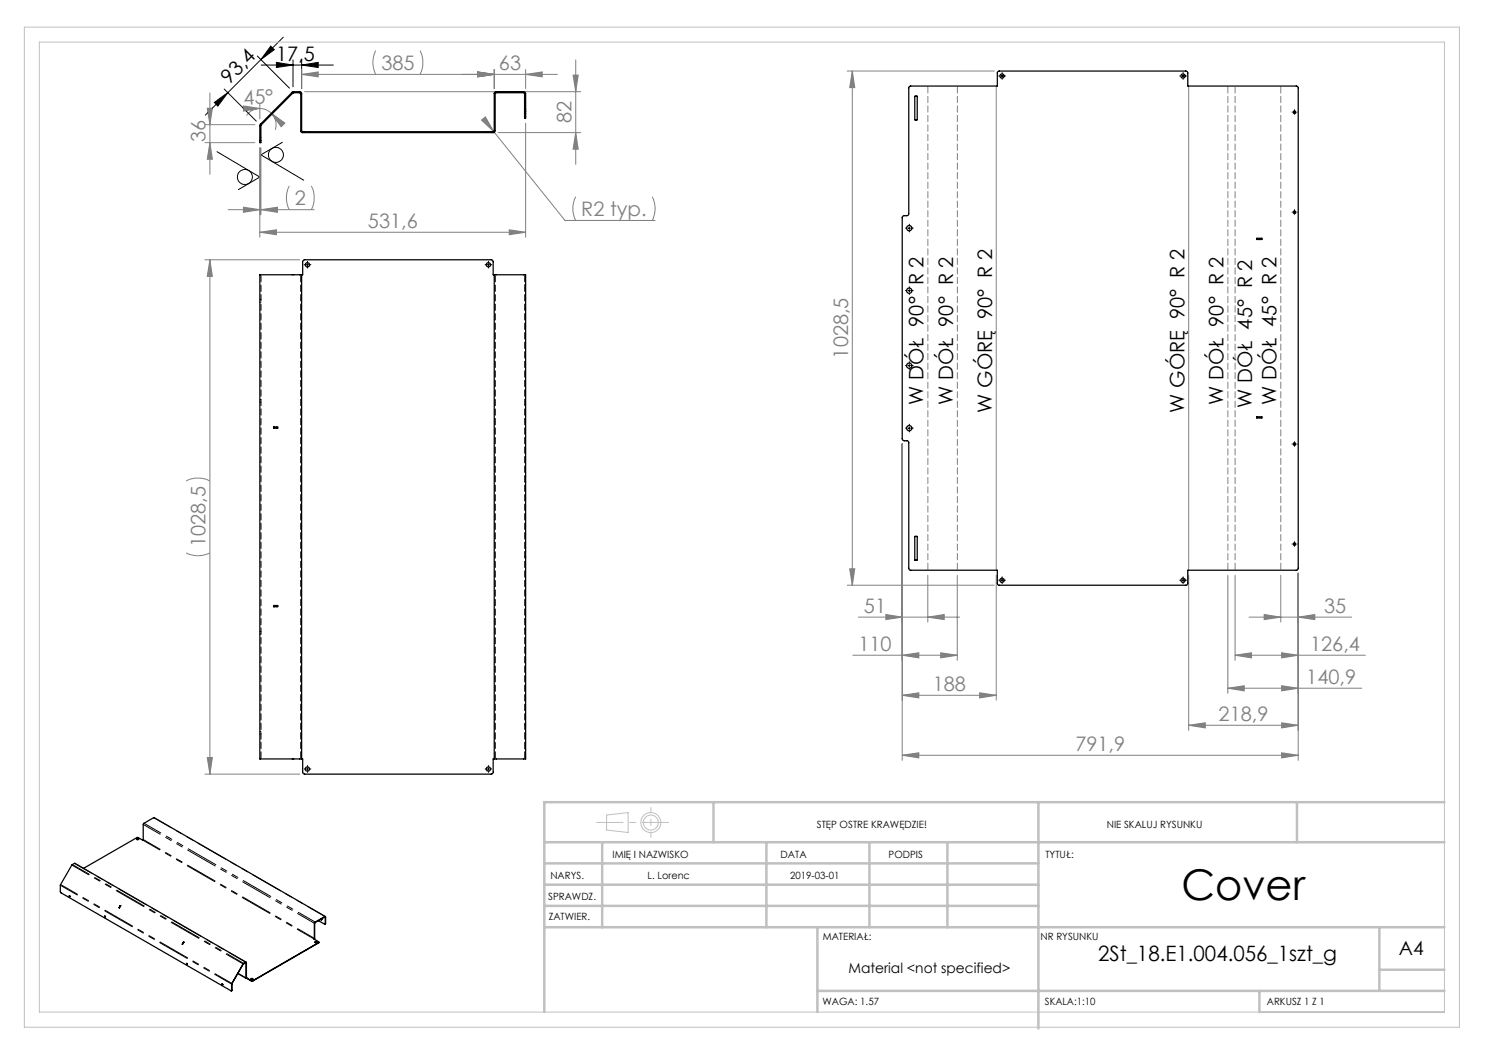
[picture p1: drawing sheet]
<svg xmlns="http://www.w3.org/2000/svg" width="297mm" height="210mm" viewBox="0 0 297 210" stroke-linecap="round" stroke-linejoin="round" font-family="sans-serif">
<g fill="none" stroke="#000" stroke-width=".2">
<path d="M44.8 17.8l6.5 6.4M51.5 11.2l6.4 6.4M52.2 11.9l-11.1 11.1M52.2 13h14.5M54.2 9.2l.7 .7-2.7 2zM55.3 12.5l3.3 .5-3.3 .5zM56.7 7.4l-4.5 4.5M58.6 12v5.3M60.3 12v5.7M60.3 13l3.3-.5v1zM200.2 15.2h.5M200.4 14.9v.5"/>
<path d="M236.4 15.2h.5M236.6 14.9v.5M42.9 20.5l2.7-2-2 2.7zM43.4 30.3l8.6 5.1-4.3 2.5M56.5 28.5l-4.3 2.5 8.5 5M258.7 22.5h.5M258.9 22.2v.5M61.2 52.9h.5M61.5 52.7v.5M97.4 52.9h.5M97.7 52.7v.5M181.6 58.1h.5"/>
<path d="M181.6 45.6h.5M181.9 45.4v.5M181.9 57.9v.5M258.7 42.4h.5M258.9 42.2v.5M181.6 73.1h.5M181.9 72.9v.5M181.6 85.6h.5M181.9 85.4v.5M258.7 88.8h.5M258.9 88.6v.5M200.2 116.1h.5"/>
<path d="M200.4 115.8v.5M236.4 116.1h.5M236.6 115.8v.5M258.7 108.8h.5M258.9 108.6v.5M61.2 153.8h.5M61.5 153.6v.4M97.4 153.8h.5M97.7 153.6v.4"/>
<circle cx="49" cy="35.4" r="1.51"/>
<circle cx="55.2" cy="31" r="1.51"/>
</g>
<g fill="none" stroke="#808080" stroke-width=".2">
<path d="M42 18.6v16.3M60.3 14.9l3.3-.5v1zM60.3 14.9h51.2M60.3 13.9v3.8M60.9 18.3h55.2M75.1 10.1l-.1 .3a5.3 5.3 0 0 0 .1 4.5M84 10.1a5.6 5.6 0 0 1 0 4.8M95.5 14.4l3.3 .5-3.3 .5zM98.8 13.9v3.8M105.1 14.9l3.3-.5v1zM105.1 13.9v3.8M114.6 15h1l-.5 3.3z"/>
<path d="M115.1 12v20.9M169.4 14.2h29.5M170.5 14.2l.5 3.3h-1.1zM170.5 14.2v102.8M199.2 17.2v96.8M237.7 17.2v96.8M41 24.9h10M41 28.5h10M41.5 21.7h1l-.5 3.2zM42 28.5l.5 3.3h-1zM48.7 21.2l3.3 .5-3.3 .5zM52 29.6v17.8"/>
<path d="M52 21.7a3.3 3.3 0 0 1 2.3 .9M52 21.7a3.3 3.3 0 0 0-2.7 1.4M52 20.7v3.1M52.2 29.6v13.4M54.3 22.6l2.7 2-.8 .8zM54.3 22.6a3.2 3.2 0 0 1 .8 3.4M57.9 37.2a5.3 5.3 0 0 0 0 4.7M62.3 37.2a5.3 5.3 0 0 1 0 4.7M96.3 24l.8-.6 1.6 2.9zM98.6 26.1l.1 .2M98.7 26.3l14.3 17.8h18M99.6 26.5h16.5"/>
<path d="M105.1 24.7v22.7M115.1 39.3a5.3 5.3 0 0 0 0 4.8M115.1 26.5l.5 3.3h-1zM130.5 39.3l.1 .3a5.3 5.3 0 0 1-.1 4.5M41 52h18.9M42 52l.5 3.3h-1zM42 52v102.8M45.6 41.9h17.2M48.7 41.4l3.3 .5-3.3 .6zM52 46.5l3.3-.5v.9zM52 46.5h53.1M52.2 41.9l3.3-.5v1.1z"/>
<path d="M101.8 46l3.3 .5-3.3 .4zM37.2 96.2a5.3 5.3 0 0 1 4.8 0M180.4 88.8v63.3M37.2 110.6l.3 .1a5.3 5.3 0 0 0 4.5-.1M169.4 117h29.5M169.9 113.8h1.1l-.5 3.2zM185.6 115.1v9.3M191.5 115.1v17M199.2 115.1v24.9M237.7 115.1v31M245.6 115.1v23.6M247 115.1v17"/>
<path d="M256.2 115.1v9.3M259.6 114.6v37.5M170.6 131h20.9M171.7 123.4h20.2M177.2 122.9l3.2 .5-3.2 .5zM180.4 131l3.4-.4v1zM180.4 139.1l3.4-.5v1zM180.4 139.1h18.8M185.6 123.4l3.2-.5v1zM188.1 130.6l3.4 .4-3.4 .6zM195.9 138.6l3.3 .5-3.3 .5zM245.6 137.6l3.2-.4v1z"/>
<path d="M245.6 137.6h26.7M247 131l3.3-.4v1zM247 131h26.1M249.8 123.4h20.5M252.8 122.9l3.4 .5-3.4 .5zM256.3 130.6l3.3 .4-3.3 .6zM256.3 137.2l3.3 .4-3.3 .6zM259.6 123.4l3.4-.5v1zM41 154.8h18.9M41.5 151.5h1l-.5 3.3zM180.4 151.1l3.4-.5v1zM180.4 151.1h79.2"/>
<path d="M237.7 145.1l3.4-.5v1zM237.7 145.1h21.9M256.3 150.6l3.3 .5-3.3 .5zM256.3 144.6l3.3 .5-3.3 .5z"/>
</g>
<g fill="none" stroke="#c0c0c0" stroke-width=".2">
<path d="M4.9 5.4h287v200h-287zM7.9 8.4h281v194h-281zM121.3 163l4.3-.5v4l-4.3-.5z"/>
<circle cx="130.2" cy="164.5" r="2"/>
<circle cx="130.2" cy="164.5" r="1.49"/>
</g>
<g fill="none" stroke="#000" stroke-width=".2" stroke-dasharray="15.2 1.3 1.3 1.3">
<path d="M199.9 15.2h-.2M200.4 14.7v-.2M200.4 15.7v.2M200.9 15.2h.2M236.1 15.2h-.2M236.6 14.7v-.2M236.6 15.7v.2M237.1 15.2h.2M258.4 22.4h.1M258.9 21.9h.1M258.9 22.9h.1M259.4 22.4h.1"/>
<path d="M61 52.9h-.2M61.5 52.4v-.1M61.5 53.4v.2M62 52.9h.2M97.2 52.9h-.2M97.7 52.4v-.1M97.7 53.4v.2M98.2 52.9h.2M181.4 58.1h-.3M181.4 45.6h-.3M181.9 57.6v-.3M181.9 58.6v.3"/>
<path d="M181.9 45.1v-.3M181.9 46.1v.3M182.4 58.1h.2M182.4 45.6h.2M258.4 42.4h.1M258.9 41.9h.1M258.9 42.9h.1M259.4 42.4h.1M181.4 73.1h-.3M181.9 72.6v-.3M181.9 73.6v.3M182.4 73.1h.2"/>
<path d="M181.4 85.6h-.3M181.9 85.1v-.3M181.9 86.1v.3M182.4 85.6h.2M258.4 88.8h.1M258.9 88.3h.1M258.9 89.3h.1M259.4 88.8h.1M199.9 116h-.2M200.4 115.5v-.1M200.4 116.5v.2M200.9 116h.2"/>
<path d="M236.1 116h-.2M236.6 115.5v-.1M236.6 116.5v.2M237.1 116h.2M258.4 108.8h.1M258.9 108.3h.1M258.9 109.3h.1M259.4 108.8h.1M61 153.8h-.2M61.5 153.3v-.2M61.5 154.3v.2M62 153.8h.2"/>
<path d="M97.2 153.8h-.2M97.7 153.3v-.2M97.7 154.3v.2M98.2 153.8h.2"/>
</g>
<path d="M185.6 17.2v96.8M191.5 17.2v96.8M245.6 114v-96.8M247 114v-96.8M256.2 114v-96.8" fill="none" stroke="#808080" stroke-width=".2" stroke-dasharray="1.3 .6" stroke-dashoffset="-.2"/>
<path d="M133.7 164.5h-14.4" fill="none" stroke="#c0c0c0" stroke-width=".2" stroke-dasharray="15.2 1.3 1.3 1.3" stroke-dashoffset="10"/>
<path d="M130.2 161.5v6" fill="none" stroke="#c0c0c0" stroke-width=".2" stroke-dasharray="15.2 1.3 1.3 1.3" stroke-dashoffset="14.1"/>
<path d="M58.7 18.5l-.1-.2M58.8 18.3h-.5M52 25.1v-.3M52.2 25l-.2-.1" fill="none" stroke="#c0c0c0" stroke-width=".2" stroke-dasharray="15.2 1.3 1.3 1.3"/>
<g fill="none" stroke="#c0c0c0" stroke-width=".5">
<path d="M108.9 176.9h98.8M108.9 172.7h98.8M108.9 168.4h180M120.4 168.4v17M142.7 160.4v8M153.3 168.4v17M173.9 168.4v17M189.5 168.4v17M207.7 160.4v45.3M259.4 160.4v8M288.9 160.4h-180v42M108.9 181.2h98.8"/>
<path d="M108.9 185.4h180M163.5 198.2h125.4M163.5 185.4v17M251.9 198.2v4.2M275.9 185.4v12.8M275.9 193.9h13"/>
</g>
<g fill="#000">
<path d="M42.9 20.5l2.7-2-2 2.7zM54.2 9.2l.7 .7-2.7 2z"/>
<path d="M55.3 12.5l3.3 .5-3.3 .5zM60.3 13l3.3-.5v1z"/>
</g>
<g fill="#808080">
<path d="M54.3 22.6l2.7 2-.8 .8zM48.7 21.2l3.3 .5-3.3 .5z"/>
<path d="M41.5 21.7h1l-.5 3.2zM42 28.5l.5 3.3h-1z"/>
<path d="M52.2 41.9l3.3-.5v1.1zM48.7 41.4l3.3 .5-3.3 .6z"/>
<path d="M256.3 130.6l3.3 .4-3.3 .6zM247 131l3.3-.4v1z"/>
<path d="M177.2 122.9l3.2 .5-3.2 .5zM185.6 123.4l3.2-.5v1zM180.4 131l3.4-.4v1zM188.1 130.6l3.4 .4-3.4 .6zM180.4 139.1l3.4-.5v1zM195.9 138.6l3.3 .5-3.3 .5zM180.4 151.1l3.4-.5v1zM256.3 150.6l3.3 .5-3.3 .5zM252.8 122.9l3.4 .5-3.4 .5zM259.6 123.4l3.4-.5v1zM245.6 137.6l3.2-.4v1zM256.3 137.2l3.3 .4-3.3 .6zM237.7 145.1l3.4-.5v1zM256.3 144.6l3.3 .5-3.3 .5zM96.3 24l2.4 2.3-1.6-2.9z"/>
<path d="M52 46.5l3.3-.5v.9zM101.8 46l3.3 .5-3.3 .4z"/>
<path d="M169.9 113.8h1.1l-.5 3.2zM170.5 14.2l.5 3.3h-1.1zM115.1 26.5l.5 3.3h-1zM114.6 15h1l-.5 3.3zM41.5 151.5h1l-.5 3.3zM42 52l.5 3.3h-1z"/>
<path d="M95.5 14.4l3.3 .5-3.3 .5zM105.1 14.9l3.3-.5v1zM60.3 14.9l3.3-.5v1zM95.5 14.4l3.3 .5-3.3 .5z"/>
</g>
<g fill="none" stroke="#000" stroke-width=".25">
<path d="M181.9 17.3l.2-.1h17.4v-2.7l.3-.3h37.4l.4 .3v2.7h21.7l.2 .1 .1 .2v96.2l-.1 .3h-21.9v2.7l-.3 .3h-37.6l-.2-.3v-2.7h-17.5l-.1-.1-.1-.2v-25.2l-.2-.3-.9-.1-.3-.3v-44.3l.4-.4h.6l.4-.3v-25.3zM183 19.2l.4 .1v4.7l-.4-.1zM60.5 26.3h38.1M60.5 26.5h38.1M60.5 26.3l-.2-.1v-7.5l-.3-.4h-1.4l-6.6 6.6v3.6h.2v-3.5l6.5-6.5h1.3l.1 .2v7.6l.4 .2M60.5 26.3v.2M98.6 26.3v.2M104.9 22.3v-3.7h-5.8l-.1 7.6-.2 .3h-.2M104.9 22.3v1.3h.2v-1.3M104.9 22.3h.2M105.1 22.3v-3.6l-.1-.3-.2-.1h-5.6l-.2 .1-.2 .2v7.5l-.2 .2M60.3 55h-8.3v96.8h8.3"/>
<path d="M60.3 55h.2v-2.7l.4-.3h37.4l.3 .3v2.7h.2M60.3 55v96.8M98.8 55h6.3v96.8h-6.3M98.8 55v96.8M251.4 47.7h1v.2h-1zM54.7 85.4h.7v.2h-.7zM54.9 85.4v.2M251.4 83.4h1v.2h-1zM183 107.3h.4v4.8l-.4-.1zM54.7 121.1h.7v.2h-.7zM54.9 121.1v.2M60.3 151.8h.2v2.7l.4 .3h37.3l.4-.3v-2.7h.2"/>
<path d="M13.9 179.1l.1 .2M16.7 173.7l10.7-6.2 1.2 .6v-3.3l2.2-1.3 34.3 19.8M27.3 167.9h.4M27.3 167.8l.4-.1v.2h-.3zM21 183.2l.1 .2zM21 183.2l.1 .2M24.1 181.1l-.2 .5 .2-.5M24.1 181.1h.1M24.1 181.2h.1M24.1 181.1l-.3 .5M36.7 188.4l-.2 .5M36.7 188.4h.1"/>
<path d="M36.7 188.4l.1 .1M37.4 192.7l.1 .2M44.5 196.7l.1 .2M47.6 194.7l1.6 1M49.2 192.4l-34.2-19.7-.6 .3-2.3 4v1.4l.1 .2 34 19.6 .1-.1v-1.4l2.3-4 .5-.3 .2 .1 .1 3.1M49.4 195.7h-.2l-.1-3.2-.5 .3-2.2 3.9-.1 1.5M49.4 195.6v.1M50.2 195.9h.4M63 188.4h.4M63.7 184.1l1.3 .7v-1.4l-2.1 1.2v3.2M63.8 188.4l-.1 .2-13.1 7.6h-.3l-.9-.5M64.1 183.9l.2 .1"/>
<path d="M64.2 183.8l.1 .1M64.3 183.8h.1M64.3 184h.1M64.3 183.8v.2M65 184.8l.1-.1v-1.4l-2.1 1.1-.1 .2-.1 3.2 1 .7-13.2 7.6-.3 .1-.9-.6"/>
<circle cx="200.4" cy="15.2" r=".43"/>
<circle cx="236.6" cy="15.2" r=".43"/>
<circle cx="258.9" cy="22.4" r=".26"/>
<circle cx="61.5" cy="53" r=".43"/>
<circle cx="97.7" cy="53" r=".43"/>
<circle cx="181.9" cy="45.6" r=".54"/>
<circle cx="181.9" cy="58.1" r=".54"/>
<circle cx="258.9" cy="42.4" r=".26"/>
<circle cx="181.9" cy="73.1" r=".54"/>
<circle cx="181.9" cy="85.6" r=".54"/>
<circle cx="258.9" cy="88.8" r=".25"/>
<circle cx="200.4" cy="116.1" r=".43"/>
<circle cx="236.6" cy="116.1" r=".43"/>
<circle cx="258.9" cy="108.8" r=".25"/>
<circle cx="61.5" cy="153.8" r=".43"/>
<circle cx="97.7" cy="153.8" r=".43"/>
<circle cx="13.9" cy="179.2" r=".11"/>
<circle cx="37.4" cy="192.8" r=".1"/>
<circle cx="44.5" cy="196.8" r=".11"/>
<circle cx="50.4" cy="195.8" r=".18"/>
<circle cx="63.2" cy="188.5" r=".18"/>
</g>
<g fill="none" stroke="#000" stroke-width=".2" stroke-dasharray="6.3 1.3 1.3 1.3 1.3 1.3">
<path d="M46.3 198.1l.1-.1M46.4 196.8h-.1M46.4 196.7h.1M48.7 192.8h-.1M48.7 192.8v-.1M49.1 192.5v-.1M49.1 192.5l.1 .1M49.2 192.6l.1-.1M49.2 195.6l-1.6-.9M49.3 195.5l-.1 .1M49.4 195.6l-.1-.1M50.3 196.2v-.1"/>
<path d="M50.6 196.1v.1M62.9 187.7l.1-.1M63 184.6l-.1 .1M63 184.5v-.1M63.7 188.6v-.1M64.3 184v-.1M65 183.4v-.1M65 183.4h.1M65.1 183.4h.1M65.1 184.7h.1"/>
</g>
<path d="M12.1 177.1l34.2 19.7M12.1 176.9l34.3 19.8M14.4 173l34.2 19.8M14.5 172.9l34.2 19.8M14.9 172.7l34.2 19.7M28.6 168l34.2 19.8M62.9 184.7l-34.2-19.8M62.9 187.7l-34.2-19.8M63 184.4l-34.2-19.8M65 183.3l-34.3-19.8" fill="none" stroke="#000" stroke-width=".2" stroke-dasharray="6.3 1.3 1.3 1.3 1.3 1.3" stroke-dashoffset="2.5"/>
<g fill="none" stroke="#000" stroke-width=".2" stroke-dasharray="1.3 .6">
<path d="M52 28h.2M52.2 27.5h-.2M54.7 22.2l.2 .1M55.4 21.5l.2 .1M61.1 26.3v.2M61.9 26.5v-.2M97.3 26.3v.2M98.1 26.5v-.2M104.9 21.1h.2M104.9 22.7h.2M105.1 20.6h-.2M105.1 21.7h-.2"/>
<path d="M52.2 59.9h-.2M105.1 56.9h-.2M52 60.4h.2M52.2 79.9h-.2M104.9 61.7h.2M52 80.4h.2M55.4 85.6h.2M55.4 85.4h.2M55.6 85.4v.2M104.9 80.9h.2M104.9 83.9h.2M104.9 96.4h.2"/>
<path d="M105.1 82.8h-.2M105.1 95.3h-.2M104.9 111.4h.2M105.1 110.3h-.2M52 126.8h.2M52.2 126.3h-.2M55.4 121.3h.2M55.4 121.1h.2M55.6 121.1v.2M104.9 123.9h.2M105.1 125.9h-.2M105.1 122.8h-.2"/>
<path d="M52 146.8h.2M52.2 146.3h-.2M104.9 149.8h.2M105.1 145h-.2"/>
</g>
<path d="M60.1 54.9v96.9M104.9 54.9v96.9M52.2 151.8v-96.9M99 151.8v-96.9" fill="none" stroke="#000" stroke-width=".2" stroke-dasharray="1.3 .6" stroke-dashoffset="-.2"/>
<text font-size="8.5" x="236.3" y="179.9">Cover</text>
<text font-size="4.2" x="219.6" y="192.2">2St_18.E1.004.056_1szt_g</text>
<g font-size="4">
<text x="45.9" y="17" transform="rotate(-45 45.9 17)">93,4</text>
<text x="55.2" y="12.1">17,5</text>
<text x="184.7" y="81" transform="rotate(-90 184.7 81)">W DÓŁ 90° R 2</text>
<text x="190.6" y="81" transform="rotate(-90 190.6 81)">W DÓŁ 90° R 2</text>
<text x="198.4" y="82.5" transform="rotate(-90 198.4 82.5)">W GÓRĘ 90° R 2</text>
<text x="236.9" y="82.5" transform="rotate(-90 236.9 82.5)">W GÓRĘ 90° R 2</text>
<text x="244.7" y="81" transform="rotate(-90 244.7 81)">W DÓŁ 90° R 2</text>
<text x="250.4" y="81.6" transform="rotate(-90 250.4 81.6)">W DÓŁ 45° R 2</text>
<text x="255.3" y="81" transform="rotate(-90 255.3 81)">W DÓŁ 45° R 2</text>
</g>
<g font-size="4" fill="#808080">
<text x="76.3" y="14">385</text>
<text x="99.8" y="14">63</text>
<text x="48.7" y="21" transform="rotate(-3 48.7 21)">45°</text>
<text x="41.1" y="28.4" transform="rotate(-90 41.1 28.4)">36</text>
<text x="114.3" y="24.6" transform="rotate(-90 114.3 24.6)">82</text>
<text x="59" y="41.1">2</text>
<text x="73.6" y="45.6">531,6</text>
<text x="116.3" y="43.2">R2 typ.</text>
<text x="169.6" y="71.7" transform="rotate(-90 169.6 71.7)">1028,5</text>
<text x="41.1" y="109.5" transform="rotate(-90 41.1 109.5)">1028,5</text>
<text x="172.8" y="122.5">51</text>
<text x="264.8" y="122.5">35</text>
<text x="171.7" y="130.2">110</text>
<text x="262" y="130.2">126,4</text>
<text x="261.3" y="136.8">140,9</text>
<text x="186.5" y="138.2">188</text>
<text x="243.7" y="144.2">218,9</text>
<text x="215.1" y="150.2">791,9</text>
</g>
<text font-size="3.9" x="279.8" y="190.9">A4</text>
<text font-size="2.8" x="169.7" y="194.6">Material &lt;not specified&gt;</text>
<g font-size="2">
<text x="163.4" y="165.5">STĘP OSTRE KRAWĘDZIE!</text>
<text x="221.4" y="165.6">NIE SKALUJ RYSUNKU</text>
<text x="122.5" y="171.6">IMIĘ I NAZWISKO</text>
<text x="156.1" y="171.6">DATA</text>
<text x="177.7" y="171.6">PODPIS</text>
<text x="209.1" y="171.6">TYTUŁ:</text>
<text x="110.1" y="175.8">NARYS.</text>
<text x="129.5" y="175.8">L. Lorenc</text>
<text x="158" y="175.7">2019-03-01</text>
<text x="109.6" y="180">SPRAWDZ.</text>
<text x="109.7" y="184.1">ZATWIER.</text>
<text x="164.5" y="187.9">MATERIAŁ:</text>
<text x="208.1" y="188.1">NR RYSUNKU</text>
<text x="164.5" y="201">WAGA: 1.57</text>
<text x="209" y="201">SKALA:1:10</text>
<text x="253.4" y="201">ARKUSZ 1 Z 1</text>
</g>
</svg>
